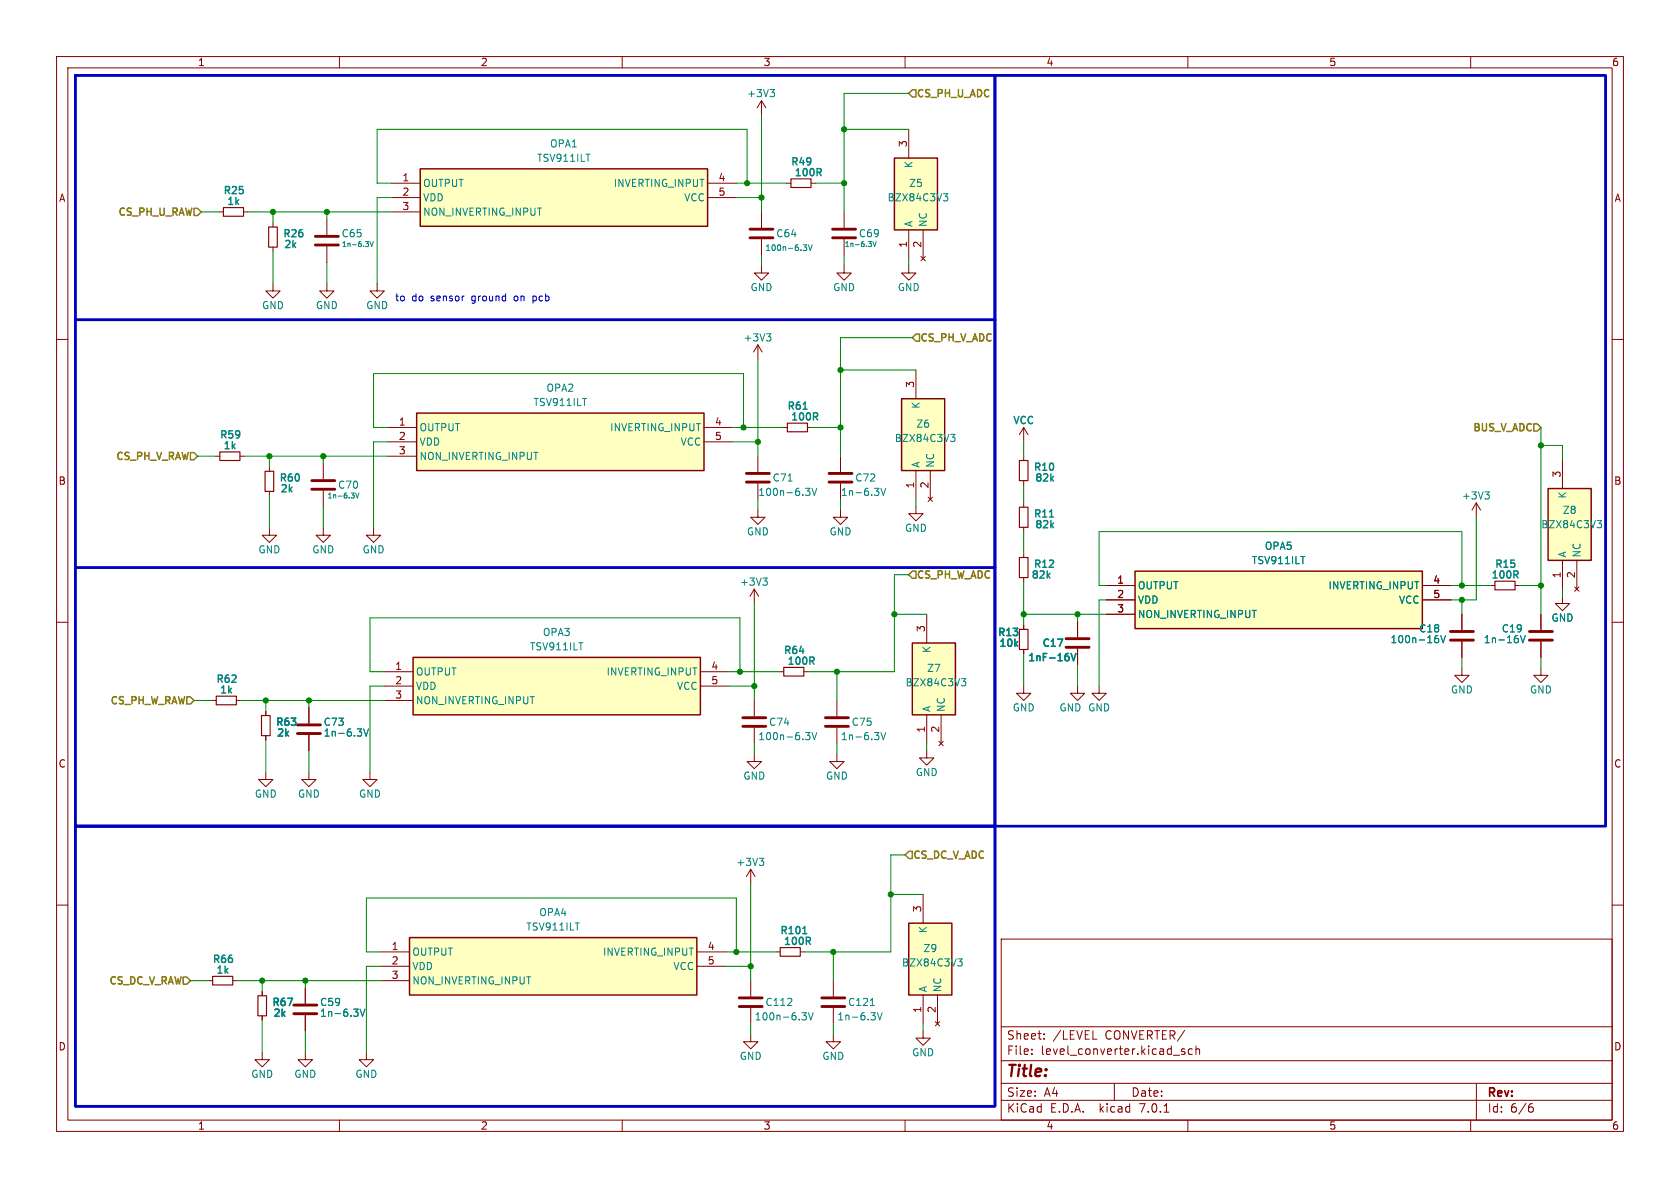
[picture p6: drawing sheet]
<svg xmlns="http://www.w3.org/2000/svg" width="297mm" height="210mm" viewBox="0 0 297 210" stroke-linecap="round" stroke-linejoin="round" font-family="sans-serif">
<g fill="none" stroke="#840000" stroke-width=".18">
<path d="M10 10h277v190h-277zM12 12h273v186h-273zM60 10v2M110 10v2M134.6 17.8l-.7 1.3M134.6 17.8v2.5M134.6 17.8l.8 1.3M160 10v2M210 10v2M260 10v2M38.7 37.5h.8M43.1 37.5h.7"/>
<path d="M48.3 39.4v.7M57.8 38.7v2.8M69.2 32.4h5.1M69.2 34.9h5.1M69.2 37.5h5.1M125.1 32.4h5.1M125.1 34.9h5.1M134.6 37.5v2.8M139.1 32.4h.7M143.4 32.4h.7M149.2 37.5v2.8M160.7 22.9v5"/>
<path d="M10 60h2M48.3 50.2v1.2h-1.3l1.3 1.3 1.2-1.3h-1.2M48.3 43.7v.8M57.8 50.2v1.2h-1.3l1.3 1.3 1.3-1.3h-1.3M57.8 43.6v2.8M66.7 50.2v1.2h-1.3l1.3 1.3 1.2-1.3h-1.2M134.6 47v1.3h-1.3l1.3 1.2 1.3-1.2h-1.3M134.6 42.3v2.8M149.2 47v1.3h-1.2l1.2 1.2 1.3-1.2h-1.3M149.2 42.3v2.8M160.7 47v1.3h1.2l-1.2 1.2-1.3-1.2h1.3M160.7 40.6v5.1"/>
<path d="M162.8 45.3l.8 .8M163.2 40.6v5.1M163.6 45.3l-.8 .8M285 60h2M68.6 75.6h5.1M68.6 78.1h5.1M124.5 75.6h5M124.5 78.1h5M134 61v2.5M134 61l-.8 1.2M134 61l.7 1.2M138.4 75.6h.8"/>
<path d="M142.7 75.6h.8M161.9 65.4v5.1M181 75.6l-.8 1.2M181 75.6v2.5M181 75.6l.7 1.2M38.1 80.6h.8M42.4 80.6h.8M47.6 93.3v1.3h-1.2l1.2 1.3 1.3-1.3h-1.3M47.6 82.6v.7M47.6 86.9v.7M57.1 93.3v1.3h-1.2l1.2 1.3 1.3-1.3h-1.3M57.1 81.9v2.8"/>
<path d="M57.1 86.7v2.8M66 93.3v1.3h-1.2l1.2 1.3 1.3-1.3h-1.3M68.6 80.6h5.1M134 90.2v1.2h-1.3l1.3 1.3 1.3-1.3h-1.3M134 80.6v2.8M134 85.5v2.8M148.6 90.2v1.2h-1.3l1.3 1.3 1.3-1.3h-1.3M148.6 80.6v2.8M148.6 85.5v2.8M161.9 89.5v1.3h1.3l-1.3 1.3-1.2-1.3h1.2M161.9 83.2v5.1M164.1 87.9l.7 .7"/>
<path d="M164.5 83.2v5.1M164.8 87.9l-.7 .7M181 80.6v.8M181 85v.7M181 88.9v.8M181 93.2v.8M181 97.8v.8M261 88.9v2.5M261 88.9l-.8 1.3M261 88.9l.7 1.3M276.2 81.3v5.1M276.2 99.1v5"/>
<path d="M278.8 99.1v5M10 110h2M67.9 118.7h5.1M123.8 118.7h5.1M133.3 104.1v2.6M133.3 104.1l-.7 1.3M133.3 104.1l.8 1.3M137.8 118.7h.8M142.1 118.7h.8M163.8 108.6v5.1M181 102.1v.8M181 110.5v.8"/>
<path d="M181 114.8v.8M190.5 109.9v2.7M190.5 114.7v2.8M195.6 103.5h5.1M195.6 106h5.1M195.6 108.6h5.1M251.5 103.5h5M251.5 106h5M258.4 118.1v1.3h-1.2l1.2 1.3 1.3-1.3h-1.3M258.4 108.6v2.8M258.4 113.4v2.8M263.5 103.5h.8"/>
<path d="M267.8 103.5h.8M272.4 118.1v1.3h-1.3l1.3 1.3 1.3-1.3h-1.3M272.4 108.6v2.8M272.4 113.4v2.8M276.2 105.4v1.3h1.3l-1.3 1.3-1.2-1.3h1.2M278.4 103.8l.7 .7M279.1 103.8l-.7 .7M285 110h2M37.5 123.8h.7M41.8 123.8h.7M47 136.5v1.3h-1.3l1.3 1.3 1.3-1.3h-1.3M47 125.7v.8"/>
<path d="M47 130v.8M54.6 136.5v1.3h-1.3l1.3 1.3 1.3-1.3h-1.3M54.6 125.1v2.8M54.6 129.9v2.8M65.4 136.5v1.3h-1.3l1.3 1.3 1.3-1.3h-1.3M67.9 121.3h5.1M67.9 123.8h5.1M123.8 121.3h5.1M133.3 133.4v1.2h-1.2l1.2 1.3 1.3-1.3h-1.3M133.3 123.8v2.8M133.3 128.7v2.7M148 133.4v1.2h-1.3l1.3 1.3 1.2-1.3h-1.2"/>
<path d="M148 123.8v2.8M148 128.7v2.7M163.8 132.7v1.3h1.3l-1.3 1.3-1.2-1.3h1.2M163.8 126.4v5M166 131.1l.8 .7M166.4 126.4v5M166.8 131.1l-.8 .7M181 121.3v1.3h-1.3l1.3 1.2 1.2-1.2h-1.2M190.5 121.3v1.3h-1.3l1.3 1.2 1.3-1.2h-1.3M194.3 121.3v1.3h-1.3l1.3 1.2 1.3-1.2h-1.3M10 160h2M132.7 153.7l-.7 1.2"/>
<path d="M132.7 153.7v2.5M132.7 153.7l.8 1.2M163.2 158.1v5.1M285 160h2M36.8 173.4h.8M41.1 173.4h.8M46.4 175.3v.7M46.4 179.6v.7M54 174.6v2.8M54 179.5v2.7M67.3 168.3h5.1M67.3 170.8h5.1"/>
<path d="M67.3 173.4h5.1M123.2 168.3h5.1M123.2 170.8h5.1M132.7 173.4v2.7M132.7 178.2v2.8M137.2 168.3h.7M141.5 168.3h.7M147.3 173.4v2.7M147.3 178.2v2.8M163.2 175.9v5.1M165.7 175.9v5.1M177 166h108v32h-108z"/>
<path d="M46.4 186.1v1.2h-1.3l1.3 1.3 1.2-1.3h-1.2M54 186.1v1.2h-1.3l1.3 1.3 1.2-1.3h-1.2M60 198v2M64.8 186.1v1.2h-1.3l1.3 1.3 1.2-1.3h-1.2M110 198v2M132.7 182.9v1.3h-1.3l1.3 1.2 1.3-1.2h-1.3M147.3 182.9v1.3h-1.3l1.3 1.2 1.3-1.2h-1.3M160 198v2M163.2 182.2v1.3h1.3l-1.3 1.3-1.3-1.3h1.3M165.4 180.6l.7 .8M166.1 180.6l-.7 .8M177 194.5h108"/>
<path d="M177 191.5h108M177 187.5h108M177 181.5h108M182.4 186.3v.1M182.4 185.5v.1M184.6 183.6v.1M184.6 182.8v.1M193.2 183.7h.7M197 191.5v3M205.8 196.6h.8M209.4 185.5l-.3-.1-.2 .2v.2l.5 .2v.3h-.5M210 198v2"/>
<path d="M210.8 185.5l-.4-.1-.3 .3v.4l.1 .2h.6M211.4 185.5l.2-.1 .4 .1 .1 .9M211.4 184.9v1.5M260 198v2M261 191.5v6.5M270.5 195.7h.4l.2 .3-.1 .5-.5 .1M270.9 195.1l-.4 .1"/>
</g>
<g fill="#ffffc2" stroke="#ffffc2" stroke-width=".18">
<path d="M158.1 27.9h7.6v12.7h-7.6z"/>
<path d="M159.4 70.5h7.6v12.7h-7.6z"/>
<path d="M161.3 113.7h7.6v12.7h-7.6z"/>
<path d="M160.7 163.2h7.6v12.7h-7.6z"/>
<path d="M74.3 29.8h50.8v10.2h-50.8z"/>
<path d="M73.7 73h50.8v10.2h-50.8z"/>
<path d="M273.7 86.4h7.6v12.7h-7.6z"/>
<path d="M200.7 101h50.8v10.1h-50.8z"/>
<path d="M72.4 165.7h50.8v10.2h-50.8z"/>
<path d="M73 116.2h50.8v10.2h-50.8z"/>
</g>
<path d="M74.3 29.8h50.8v10.2h-50.8zM158.1 27.9h7.6v12.7h-7.6zM73.7 73h50.8v10.2h-50.8zM159.4 70.5h7.6v12.7h-7.6zM273.7 86.4h7.6v12.7h-7.6zM73 116.2h50.8v10.2h-50.8zM161.3 113.7h7.6v12.7h-7.6zM200.7 101h50.8v10.1h-50.8zM72.4 165.7h50.8v10.2h-50.8zM160.7 163.2h7.6v12.7h-7.6z" fill="none" stroke="#840000" stroke-width=".25"/>
<g fill="none" stroke="#008484" stroke-width=".18">
<path d="M136.1 15.8h.8l-.4 .5M136.7 16.3l.2 .3v.3l-.2 .2M166.8 34.2h.8l-.5 .5 .4 .1 .1 .5-.3 .2h-.3M64.6 42.7h.6l-.3 .3M65.1 43.1v.4M65.4 42.7l.3 .9 .3-.9M135.5 59h.8l-.4 .5M136 59.5l.3 .2v.3l-.3 .3M142 43.3h.6l-.3 .4 .3 .1v.3l-.2 .2h-.3M142.9 43.3l.3 1 .4-1M154 43.1v.4M154.1 42.7l-.3 .3"/>
<path d="M154.3 42.7l.3 .9 .3-.9M168 76.8h.8l-.4 .5 .4 .1v.4l-.2 .3h-.4M62.6 87.6v.4M62.6 87.2l-.3 .3M62.9 87.2l.3 .8 .3-.8M142.4 86.3h.8l-.4 .5 .3 .1 .1 .4-.3 .3h-.3M143.6 86.3l.4 1.3 .4-1.3M155.7 86.3l.5 1.3 .4-1.3M262.5 86.9h.8l-.4 .5M263 87.4l.3 .3v.3l-.3 .2M282.3 92h.8l-.4 .5 .4 .1v.5l-.2 .2h-.4M134.9 102.2h.7l-.4 .5"/>
<path d="M135.4 102.7l.2 .2v.3l-.2 .3M169.9 120h.8l-.4 .5 .4 .1v.4l-.2 .2h-.4M253.9 112.8l.3 .1 .1 .2v.4l-.4 .1M254.7 112.3l.4 1.3 .5-1.3M268.8 112.3l.4 1.3 .4-1.3M64.3 128.9l.4 1.2 .4-1.2M142.4 129.5h.8l-.4 .5 .3 .1 .1 .4-.3 .3h-.3M143.6 129.5l.4 1.3 .4-1.3M155.7 129.5l.5 1.3 .4-1.3M134.2 151.7h.8l-.4 .5M134.8 152.2l.2 .2v.3l-.2 .3M63.7 178.4l.4 1.3 .4-1.3"/>
<path d="M141.8 179h.8l-.5 .5 .4 .1 .1 .5-.3 .2h-.4M142.9 179l.4 1.3 .5-1.3M153.9 177.8h.7M155.1 179l.4 1.3 .4-1.3M169.3 169.5h.8l-.4 .5 .3 .1 .1 .4-.2 .3h-.4"/>
</g>
<g fill="none" stroke="#840000" stroke-width=".2">
<path d="M39.5 36.7h3.6v1.5h-3.6zM139.8 31.6h3.6v1.5h-3.6zM47.5 40.1h1.5v3.6h-1.5zM38.9 79.9h3.5v1.5h-3.5zM139.2 74.8h3.5v1.5h-3.5zM46.9 83.3h1.5v3.6h-1.5zM180.2 98.6h1.5v3.5h-1.5zM180.2 81.4h1.5v3.6h-1.5zM180.2 89.7h1.5v3.5h-1.5zM138.6 118h3.5v1.5h-3.5zM180.2 111.3h1.5v3.5h-1.5zM264.3 102.7h3.5v1.6h-3.5z"/>
<path d="M38.2 123.1h3.6v1.5h-3.6zM46.2 126.5h1.6v3.5h-1.6zM37.6 172.6h3.5v1.5h-3.5zM45.6 176h1.5v3.6h-1.5zM137.9 167.5h3.6v1.5h-3.6z"/>
</g>
<g fill="none" stroke="#840000" stroke-width=".51">
<path d="M55.8 43.3h4M55.8 41.8h4M132.6 42h4.1M132.6 40.5h4.1M147.2 42h4.1M147.2 40.5h4.1M55.1 86.5h4.1M55.1 85h4.1M132 85.2h4M132 83.7h4M146.6 85.2h4M146.6 83.7h4"/>
<path d="M188.5 114.4h4M188.5 112.9h4M256.4 113.2h4.1M256.4 111.6h4.1M270.4 113.2h4M270.4 111.6h4M52.6 129.7h4M52.6 128.1h4M131.3 128.4h4.1M131.3 126.9h4.1M145.9 128.4h4.1M145.9 126.9h4.1"/>
<path d="M51.9 179.2h4.1M51.9 177.7h4.1M130.7 177.9h4M130.7 176.4h4M145.3 177.9h4.1M145.3 176.4h4.1"/>
</g>
<g fill="none" stroke="#008484" stroke-width=".25">
<path d="M144.8 30.5l.4 .6M145.1 29.9l.1 .1-.1 .4M142 72.3h.7M144.1 73.6l.4 .6M144.4 73l.1 .2-.1 .4M185.5 91.4h.8M143.5 116.8l.4 .6M143.8 116.2l.1 .2-.1 .4M189.4 115.5l.4 1.3 .4-1.3M267.9 101.6l.5 .6M268.3 101l.1 .2-.1 .3M141.9 165.1h.7"/>
<path d="M142.9 166.4l.4 .6M143.2 165.7l.1 .2-.1 .4"/>
</g>
<path d="M160.7 16.5l.6-.6h.6v1.2h-.6zM34.3 36.8h.6l.7 .7-.7 .6h-.6zM161.9 59.1h.7v1.2h-.7l-.6-.6zM271.1 74.9h.7l.6 .7-.6 .6h-.7zM33.7 80h.6l.6 .6-.6 .7h-.6zM161.3 101h.6v1.2h-.6l-.6-.6zM33 123.2h.7l.6 .6-.6 .7h-.7zM160.7 150.5h.6v1.3h-.6l-.7-.7zM32.4 172.7h.6l.7 .7-.7 .6h-.6z" fill="none" stroke="#848400" stroke-width=".25"/>
<path d="M13.3 13.3h162.6v132.8h-162.6zM175.9 13.3h107.9v132.8h-107.9zM13.3 56.5h162.6M13.3 100.3h162.6M13.3 146.1h162.6" fill="none" stroke="#0000c2" stroke-width=".5"/>
<path d="M13.3 146.1h162.6v49.5h-162.6z" fill="none" stroke="#0000c2" stroke-width=".51"/>
<g fill="none" stroke="#008400" stroke-width=".18">
<path d="M160.7 16.5h-11.5v21M35.6 37.5h3.1M43.8 37.5h25.4M48.3 37.5v1.9M57.8 37.5v1.2M69.2 32.4h-2.5v-9.5h65.4v9.5M69.2 34.9h-2.5v15.3M130.2 32.4h8.9M130.2 34.9h4.4M134.6 20.3v17.2M144.1 32.4h5.1M149.2 22.9h11.5"/>
<path d="M48.3 44.5v5.7M57.8 46.4v3.8M134.6 45.1v1.9M149.2 45.1v1.9M160.7 45.7v1.3M161.3 59.7h-12.7v20.9M68.6 75.6h-2.6v-9.6h65.4v9.6M68.6 78.1h-2.6v15.2M129.5 75.6h8.9M129.5 78.1h4.5M134 63.5v17.1M143.5 75.6h5.1"/>
<path d="M148.6 65.4h13.3M181 78.1v2.5M272.4 78.7h3.8v2.6M272.4 75.6v33M34.9 80.6h3.2M43.2 80.6h25.4M47.6 80.6v2M47.6 87.6v5.7M57.1 80.6v1.3M57.1 89.5v3.8M134 88.3v1.9M148.6 88.3v1.9"/>
<path d="M161.9 88.3v1.2M181 85.7v3.2M181 94v3.8M261 91.4v14.6h-4.5M67.9 118.7h-2.5v-9.5h65.4v9.5M128.9 118.7h8.9M133.3 106.7v17.1M148 118.7v5.1M158.1 108.6h5.7M160.7 101.6h-2.6v17.1h-15.2M181 108.6h14.6M181 102.9v7.6"/>
<path d="M181 115.6v5.7M190.5 108.6v1.3M190.5 117.5v3.8M195.6 103.5h-1.3v-9.5h64.1v9.5M195.6 106h-1.3v15.3M256.5 103.5h7M258.4 106v2.6M258.4 116.2v1.9M268.6 103.5h3.8M272.4 116.2v1.9M276.2 104.1v1.3M34.3 123.8h3.2"/>
<path d="M42.5 123.8h25.4M47 123.8v1.9M47 130.8v5.7M54.6 123.8v1.3M54.6 132.7v3.8M67.9 121.3h-2.5v15.2M128.9 121.3h4.4M133.3 131.4v2M148 131.4v2M163.8 131.4v1.3M132.7 156.2v17.2M157.5 158.1h5.7"/>
<path d="M160 151.1h-2.5v17.2h-15.3M33.7 173.4h3.1M41.9 173.4h25.4M46.4 173.4v1.9M54 173.4v1.2M67.3 170.8h-2.5v15.3M67.3 168.3h-2.5v-9.5h65.4v9.5M128.3 170.8h4.4M128.3 168.3h8.9M147.3 168.3v5.1M46.4 180.3v5.8M54 182.2v3.9"/>
<path d="M132.7 181v1.9M147.3 181v1.9M163.2 181v1.2"/>
</g>
<g fill="#008400" stroke="#008400" stroke-width=".18">
<circle cx="158.1" cy="108.6" r=".46"/>
<circle cx="181" cy="108.6" r=".46"/>
<circle cx="190.5" cy="108.6" r=".46"/>
<circle cx="147.3" cy="168.3" r=".46"/>
<circle cx="132.7" cy="170.8" r=".46"/>
<circle cx="130.2" cy="168.3" r=".46"/>
<circle cx="148" cy="118.7" r=".46"/>
<circle cx="133.3" cy="121.3" r=".46"/>
<circle cx="157.5" cy="158.1" r=".46"/>
<circle cx="148.6" cy="75.6" r=".46"/>
<circle cx="132.1" cy="32.4" r=".46"/>
<circle cx="134.6" cy="34.9" r=".46"/>
<circle cx="148.6" cy="65.4" r=".46"/>
<circle cx="149.2" cy="32.4" r=".46"/>
<circle cx="149.2" cy="22.9" r=".46"/>
<circle cx="134" cy="78.1" r=".46"/>
<circle cx="131.4" cy="75.6" r=".46"/>
<circle cx="57.1" cy="80.6" r=".46"/>
<circle cx="47.6" cy="80.6" r=".46"/>
<circle cx="57.8" cy="37.5" r=".46"/>
<circle cx="48.3" cy="37.5" r=".46"/>
<circle cx="46.4" cy="173.4" r=".46"/>
<circle cx="54" cy="173.4" r=".46"/>
<circle cx="47" cy="123.8" r=".46"/>
<circle cx="54.6" cy="123.8" r=".46"/>
<circle cx="272.4" cy="78.7" r=".46"/>
<circle cx="258.4" cy="103.5" r=".46"/>
<circle cx="258.4" cy="106" r=".46"/>
<circle cx="272.4" cy="103.5" r=".46"/>
<circle cx="130.8" cy="118.7" r=".46"/>
</g>
<text font-size="2.8" fill="#840000" x="178" y="190.8">Title:</text>
<g font-size="2.1" fill="#840000">
<text x="178" y="183.9">Sheet:</text>
<text x="186.2" y="183.9">/LEVEL</text>
<text x="195.4" y="183.9">CONVERTER/</text>
<text x="178" y="186.6">File:</text>
<text x="184" y="186.6">level_converter.kicad_sch</text>
<text x="178" y="196.8">KiCad</text>
<text x="178" y="194">Size:</text>
<text x="184.6" y="194">A4</text>
<text x="185.7" y="196.8">E.D.A.</text>
<text x="194.4" y="196.8">kicad</text>
<text x="200" y="194">Date:</text>
<text x="201.5" y="196.8">7.0.1</text>
<text x="263" y="194.2">Rev:</text>
<text x="263" y="196.8">Id:</text>
<text x="267" y="196.8">6/6</text>
</g>
<g font-size="1.8" fill="#840000">
<text x="35" y="11.8">1</text>
<text x="85" y="11.8">2</text>
<text x="135" y="11.8">3</text>
<text x="185" y="11.8">4</text>
<text x="235" y="11.8">5</text>
<text x="285" y="11.8">6</text>
<text x="160.4" y="26.1" transform="rotate(-90 160.4 26.1)">3</text>
<text x="10.4" y="35.8">A</text>
<text x="71.1" y="32.1">1</text>
<text x="71.1" y="34.7">2</text>
<text x="127" y="32.1">4</text>
<text x="127" y="34.7">5</text>
<text x="285.4" y="35.8">A</text>
<text x="71.1" y="37.2">3</text>
<text x="160.4" y="43.8" transform="rotate(-90 160.4 43.8)">1</text>
<text x="162.9" y="43.8" transform="rotate(-90 162.9 43.8)">2</text>
<text x="161.7" y="68.6" transform="rotate(-90 161.7 68.6)">3</text>
<text x="70.5" y="75.3">1</text>
<text x="70.5" y="77.9">2</text>
<text x="126.3" y="75.3">4</text>
<text x="126.3" y="77.9">5</text>
<text x="70.5" y="80.4">3</text>
<text x="10.3" y="85.8">B</text>
<text x="161.7" y="86.4" transform="rotate(-90 161.7 86.4)">1</text>
<text x="164.2" y="86.4" transform="rotate(-90 164.2 86.4)">2</text>
<text x="276" y="84.5" transform="rotate(-90 276 84.5)">3</text>
<text x="285.3" y="85.8">B</text>
<text x="197.5" y="103.3">1</text>
<text x="197.5" y="105.8">2</text>
<text x="253.3" y="103.3">4</text>
<text x="253.3" y="105.8">5</text>
<text x="276" y="102.3" transform="rotate(-90 276 102.3)">1</text>
<text x="278.5" y="102.3" transform="rotate(-90 278.5 102.3)">2</text>
<text x="163.6" y="111.8" transform="rotate(-90 163.6 111.8)">3</text>
<text x="197.5" y="108.3">3</text>
<text x="69.8" y="118.5">1</text>
<text x="125.7" y="118.5">4</text>
<text x="69.8" y="121">2</text>
<text x="69.8" y="123.6">3</text>
<text x="125.7" y="121">5</text>
<text x="163.6" y="129.6" transform="rotate(-90 163.6 129.6)">1</text>
<text x="166.1" y="129.6" transform="rotate(-90 166.1 129.6)">2</text>
<text x="10.3" y="135.8">C</text>
<text x="285.3" y="135.8">C</text>
<text x="162.9" y="161.3" transform="rotate(-90 162.9 161.3)">3</text>
<text x="69.2" y="168">1</text>
<text x="69.2" y="170.6">2</text>
<text x="69.2" y="173.1">3</text>
<text x="125.1" y="168">4</text>
<text x="125.1" y="170.6">5</text>
<text x="162.9" y="179.1" transform="rotate(-90 162.9 179.1)">1</text>
<text x="165.5" y="179.1" transform="rotate(-90 165.5 179.1)">2</text>
<text x="10.3" y="185.8">D</text>
<text x="285.3" y="185.8">D</text>
<text x="35" y="199.8">1</text>
<text x="85" y="199.8">2</text>
<text x="135" y="199.8">3</text>
<text x="185" y="199.8">4</text>
<text x="235" y="199.8">5</text>
<text x="285" y="199.8">6</text>
</g>
<g font-size="1.8" fill="#008484">
<text x="132" y="17.3">+3V3</text>
<text x="94.9" y="28.8">TSV911ILT</text>
<text x="97.2" y="26.2">OPA1</text>
<text x="139.7" y="29.5">R49</text>
<text x="161.5" y="29.8" transform="rotate(-90 161.5 29.8)">K</text>
<text x="39.4" y="34.6">R25</text>
<text x="74.8" y="33.2">OUTPUT</text>
<text x="74.8" y="35.8">VDD</text>
<text x="108.4" y="33.2">INVERTING_INPUT</text>
<text x="120.8" y="35.8">VCC</text>
<text x="140.3" y="31.4">100R</text>
<text x="156.9" y="35.8">BZX84C3V3</text>
<text x="160.7" y="33.2">Z5</text>
<text x="40" y="36.5">1k</text>
<text x="74.8" y="38.3">NON_INVERTING_INPUT</text>
<text x="161.5" y="40.1" transform="rotate(-90 161.5 40.1)">A</text>
<text x="164" y="40.1" transform="rotate(-90 164 40.1)">NC</text>
<text x="49.9" y="42.2">R26</text>
<text x="50.1" y="44.1">2k</text>
<text x="60.3" y="42.1">C65</text>
<text x="137.2" y="42.1">C64</text>
<text x="151.8" y="42.1">C69</text>
<text x="132.6" y="51.6">GND</text>
<text x="147.2" y="51.6">GND</text>
<text x="158.7" y="51.6">GND</text>
<text x="46.3" y="54.8">GND</text>
<text x="55.8" y="54.8">GND</text>
<text x="64.7" y="54.8">GND</text>
<text x="131.4" y="60.5">+3V3</text>
<text x="94.2" y="71.9">TSV911ILT</text>
<text x="96.5" y="69.4">OPA2</text>
<text x="38.7" y="77.8">R59</text>
<text x="74.2" y="76.4">OUTPUT</text>
<text x="107.7" y="76.4">INVERTING_INPUT</text>
<text x="139.1" y="72.7">R61</text>
<text x="139.7" y="74.6">100R</text>
<text x="161.9" y="75.8">Z6</text>
<text x="162.8" y="72.4" transform="rotate(-90 162.8 72.4)">K</text>
<text x="179" y="75.2">VCC</text>
<text x="39.4" y="79.7">1k</text>
<text x="74.2" y="78.9">VDD</text>
<text x="74.2" y="81.5">NON_INVERTING_INPUT</text>
<text x="120.2" y="78.9">VCC</text>
<text x="158.1" y="78.3">BZX84C3V3</text>
<text x="162.8" y="82.7" transform="rotate(-90 162.8 82.7)">A</text>
<text x="165.3" y="82.7" transform="rotate(-90 165.3 82.7)">NC</text>
<text x="182.6" y="83.5">R10</text>
<text x="49.3" y="85.4">R60</text>
<text x="49.5" y="87.3">2k</text>
<text x="59.7" y="86.6">C70</text>
<text x="134" y="87.8">100n-6.3V</text>
<text x="136.5" y="85.3">C71</text>
<text x="148.6" y="87.8">1n-6.3V</text>
<text x="151.1" y="85.3">C72</text>
<text x="182.9" y="85.4">82k</text>
<text x="258.4" y="88.5">+3V3</text>
<text x="277.1" y="88.3" transform="rotate(-90 277.1 88.3)">K</text>
<text x="132" y="94.8">GND</text>
<text x="146.6" y="94.8">GND</text>
<text x="159.9" y="94.2">GND</text>
<text x="182.6" y="91.8">R11</text>
<text x="182.9" y="93.7">82k</text>
<text x="272.4" y="93.5">BZX84C3V3</text>
<text x="276.2" y="91">Z8</text>
<text x="45.6" y="98">GND</text>
<text x="55.2" y="98">GND</text>
<text x="64" y="98">GND</text>
<text x="182.6" y="100.6">R12</text>
<text x="221.2" y="99.9">TSV911ILT</text>
<text x="223.5" y="97.3">OPA5</text>
<text x="264.2" y="100.6">R15</text>
<text x="277.1" y="98.6" transform="rotate(-90 277.1 98.6)">A</text>
<text x="279.6" y="98.6" transform="rotate(-90 279.6 98.6)">NC</text>
<text x="130.7" y="103.7">+3V3</text>
<text x="182.2" y="102.6">82k</text>
<text x="201.2" y="104.3">OUTPUT</text>
<text x="201.2" y="106.9">VDD</text>
<text x="234.7" y="104.3">INVERTING_INPUT</text>
<text x="247.2" y="106.9">VCC</text>
<text x="263.5" y="102.6">100R</text>
<text x="95.9" y="112.6">OPA3</text>
<text x="176.3" y="112.7">R13</text>
<text x="201.2" y="109.4">NON_INVERTING_INPUT</text>
<text x="245.8" y="113.9">100n-16V</text>
<text x="250.8" y="112">C18</text>
<text x="262.3" y="113.9">1n-16V</text>
<text x="265.4" y="112">C19</text>
<text x="274.2" y="110">GND</text>
<text x="73.5" y="119.6">OUTPUT</text>
<text x="93.6" y="115.1">TSV911ILT</text>
<text x="107.1" y="119.6">INVERTING_INPUT</text>
<text x="138.4" y="115.9">R64</text>
<text x="139.1" y="117.8">100R</text>
<text x="163.8" y="118.9">Z7</text>
<text x="164.7" y="115.6" transform="rotate(-90 164.7 115.6)">K</text>
<text x="176.5" y="114.6">10k</text>
<text x="181.6" y="117.2">1nF-16V</text>
<text x="184.1" y="114.6">C17</text>
<text x="38.1" y="121">R62</text>
<text x="38.7" y="122.9">1k</text>
<text x="73.5" y="122.1">VDD</text>
<text x="73.5" y="124.7">NON_INVERTING_INPUT</text>
<text x="119.6" y="122.1">VCC</text>
<text x="160" y="121.5">BZX84C3V3</text>
<text x="164.7" y="125.9" transform="rotate(-90 164.7 125.9)">A</text>
<text x="167.2" y="125.9" transform="rotate(-90 167.2 125.9)">NC</text>
<text x="179" y="125.9">GND</text>
<text x="187.2" y="125.9">GND GND</text>
<text x="256.4" y="122.7">GND</text>
<text x="270.4" y="122.7">GND</text>
<text x="48.6" y="128.6">R63</text>
<text x="48.8" y="130.5">2k</text>
<text x="57.2" y="128.5">C73</text>
<text x="57.2" y="130.4">1n-6.3V</text>
<text x="134" y="131">100n-6.3V</text>
<text x="135.9" y="128.5">C74</text>
<text x="148.6" y="131">1n-6.3V</text>
<text x="150.5" y="128.5">C75</text>
<text x="131.4" y="138">GND</text>
<text x="146" y="138">GND</text>
<text x="161.8" y="137.4">GND</text>
<text x="45" y="141.2">GND</text>
<text x="52.6" y="141.2">GND</text>
<text x="63.4" y="141.2">GND</text>
<text x="130.1" y="153.2">+3V3</text>
<text x="93" y="164.7">TSV911ILT</text>
<text x="95.3" y="162.1">OPA4</text>
<text x="137.8" y="165.4">R101</text>
<text x="138.4" y="167.3">100R</text>
<text x="164" y="165.1" transform="rotate(-90 164 165.1)">K</text>
<text x="37.5" y="170.5">R66</text>
<text x="38.1" y="172.4">1k</text>
<text x="72.9" y="169.1">OUTPUT</text>
<text x="72.9" y="171.6">VDD</text>
<text x="106.5" y="169.1">INVERTING_INPUT</text>
<text x="118.9" y="171.6">VCC</text>
<text x="159.4" y="171">BZX84C3V3</text>
<text x="163.2" y="168.5">Z9</text>
<text x="48" y="178.1">R67</text>
<text x="56.5" y="178">C59</text>
<text x="56.5" y="179.9">1n-6.3V</text>
<text x="72.9" y="174.2">NON_INVERTING_INPUT</text>
<text x="135.3" y="178">C112</text>
<text x="149.9" y="178">C121</text>
<text x="164" y="175.4" transform="rotate(-90 164 175.4)">A</text>
<text x="166.6" y="175.4" transform="rotate(-90 166.6 175.4)">NC</text>
<text x="48.2" y="180">2k</text>
<text x="133.4" y="180.5">100n-6.3V</text>
<text x="148" y="180.5">1n-6.3V</text>
<text x="44.4" y="190.7">GND</text>
<text x="52" y="190.7">GND</text>
<text x="62.8" y="190.7">GND</text>
<text x="130.7" y="187.5">GND</text>
<text x="145.3" y="187.5">GND</text>
<text x="161.2" y="186.9">GND</text>
</g>
<g font-size="1.8" fill="#848400">
<text x="162.1" y="17.5">CS_PH_U_ADC</text>
<text x="20.6" y="38.4">CS_PH_U_RAW</text>
<text x="162.8" y="60.6">CS_PH_V_ADC</text>
<text x="260.1" y="76.5">BUS_V_ADC</text>
<text x="20.2" y="81.6">CS_PH_V_RAW</text>
<text x="162.1" y="102.6">CS_PH_W_ADC</text>
<text x="19.2" y="124.8">CS_PH_W_RAW</text>
<text x="161.5" y="152.1">CS_DC_V_ADC</text>
<text x="19" y="174.3">CS_DC_V_RAW</text>
</g>
<g font-size="1.8" fill="#0000c2">
<text x="69.8" y="53.3">to</text>
<text x="72.8" y="53.3">do</text>
<text x="76.2" y="53.3">sensor</text>
<text x="83.5" y="53.3">ground</text>
<text x="91.2" y="53.3">on</text>
<text x="94.6" y="53.3">pcb</text>
</g>
<text font-size="1.4" fill="#008484" x="135.2" y="44.5">100n-6.3V</text>
<g font-size="1.2" fill="#008484">
<text x="60.3" y="43.8">1n-6.3V</text>
<text x="149.2" y="43.8">1n-6.3V</text>
<text x="57.8" y="88.3">1n-6.3V</text>
</g>
</svg>
